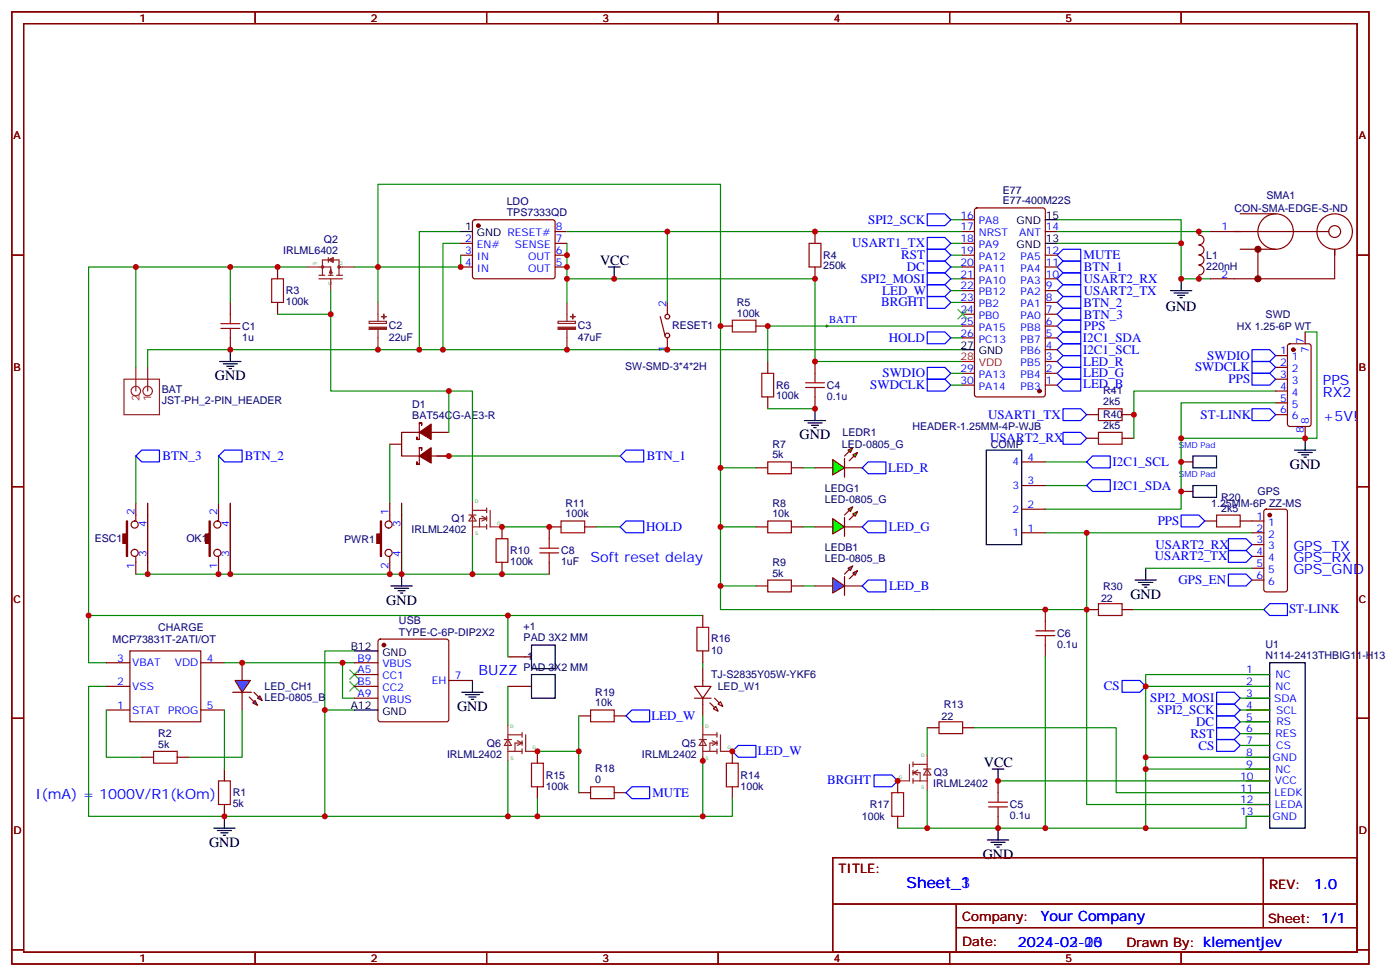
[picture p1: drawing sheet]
<svg xmlns="http://www.w3.org/2000/svg" width="418mm" height="292mm" viewBox="0 0 418 292" stroke-linecap="round" stroke-linejoin="round" font-family="sans-serif">
<g fill="none" stroke="#a10000" stroke-width=".35">
<path d="M241.7 72.7h3.5v7h-3.5zM81.1 83.3h3.6v7h-3.6zM218.7 95.6h7.1v3.5h-7.1zM227.5 111.5h3.6v7h-3.6zM229.3 137.9h7.1v3.6h-7.1zM328.1 129.1h7v3.5h-7zM167.6 155.6h7v3.5h-7zM229.3 155.6h7.1v3.5h-7.1zM363.4 153.8h7v3.5h-7zM148.2 160.9h3.5v7h-3.5zM229.3 173.2h7.1v3.5h-7.1zM328.1 180.3h7v3.5h-7z"/>
<path d="M176.4 212h7v3.5h-7zM65.3 233.2h3.5v7h-3.5zM158.7 227.9h3.6v7h-3.6zM176.4 234.9h7v3.6h-7zM217 227.9h3.5v7h-3.5zM295.3 239.5h5.6M298.1 236.7v2.8M295.3 240.9h5.6M298.1 240.9v2.9"/>
</g>
<g fill="none" stroke="#870000" stroke-width=".35">
<path d="M3.5 3.5h405.4v284.4h-405.4zM7.1 7.1h398.2v277.2h-398.2zM76.2 3.5v3.6M145.3 3.5v3.6M214.5 3.5v3.6M283.6 3.5v3.6M352.8 3.5v3.6M3.5 76.2h3.6M82.9 79.7v3.6M137.6 72.7h3.5M137.6 76.2h3.5M137.6 79.7h3.5"/>
<path d="M141.3 65.8l.5-.2h23.3l.5 .2 .2 .5-.1 16.5-.6 .5-23.6-.1-.4-.6v-16.3zM165.8 72.7h3.5M165.8 76.2h3.5M165.8 79.7h3.5M165.8 69.1h3.5M243.4 69.1v3.6M243.4 79.7v3.6M358.1 69.1v1.1M358.1 70.2a1.41 1.41 0 0 1 1.5 1.5 1.41 1.41 0 0 1-1.5 1.4M358.1 79.3a1.41 1.41 0 0 1 1.5 1.4 1.41 1.41 0 0 1-1.5 1.4M358.1 73.2a1.41 1.41 0 0 1 1.5 1.4 1.41 1.41 0 0 1-1.5 1.4M358.1 76.2a1.41 1.41 0 0 1 1.5 1.4 1.41 1.41 0 0 1-1.5 1.4"/>
<path d="M405.3 76.2h3.6M82.9 90.3v3.5M215.2 97.4h3.5M225.8 97.4h3.5M358.1 82.2v1.1M229.3 107.9v3.6M229.3 118.5v3.6M225.8 139.7h3.5M236.4 139.7h3.5M243.4 139.7h5.3M252.2 139.7h5.3M324.6 130.9h3.5"/>
<path d="M335.1 130.9h3.6M352.8 137.9h3.5M3.5 145.3h3.6M149.9 157.3v3.6M164 157.3h3.6M174.6 157.3h3.6M225.8 157.3h3.5M236.4 157.3h3.5M352.8 146.8h3.5M359.8 155.6h3.6M370.4 155.6h3.5M405.3 145.3h3.6"/>
<path d="M149.9 167.9v3.5M225.8 175h3.5M236.4 175h3.5M151.7 196.1h7M324.6 182h3.5M335.1 182h3.6M3.5 214.5h3.6M151.7 205h7M172.9 213.8h3.5M183.4 213.8h3.6M405.3 214.5h3.6M67 229.7v3.5"/>
<path d="M160.5 224.4v3.5M160.5 234.9v3.6M172.9 236.7h3.5M183.4 236.7h3.6M218.7 224.4v3.5M218.7 234.9v3.6M298.1 233.2v3.5M67 240.2v3.6M248.7 256.1h156.6v28.2h-156.6zM298.1 243.8v3.5M377.3 256.1v20.9M248.7 270h156.5"/>
<path d="M285.6 277h119.6M285.6 270v14.1M3.5 283.6h3.6M76.2 284.3v3.6M145.3 284.3v3.6M214.5 284.3v3.6M283.6 284.3v3.6M352.8 284.3v3.6M405.3 283.6h3.6"/>
</g>
<path d="M276.9 88.5h5.3l1.8 1.8-1.8 1.8h-5.3zM276.9 85h5.3l1.8 1.8-1.8 1.7h-5.3zM373.9 111.5h5.3l1.8 1.7-1.8 1.8h-5.3zM317.5 129.1h5.3l1.8 1.8-1.8 1.7h-5.3zM352.8 153.8h5.3l1.7 1.8-1.7 1.7h-5.3zM366.9 171.4h5.3l1.7 1.8-1.7 1.8h-5.3zM377.5 182l1.7-1.7h5.3v3.5h-5.3zM187 213.8l1.7-1.8h5.3v3.5h-5.3zM187 236.7l1.7-1.8h5.3v3.6h-5.3zM261.1 231.4h5.2l1.8 1.8-1.8 1.7h-5.2z" fill="none" stroke="#00f" stroke-width=".35"/>
<g fill="none" stroke="#008700" stroke-width=".35">
<path d="M137.6 72.7h-5.3v31.7M137.6 69.1h-12.4v35.3M169.3 72.7v10.6h74.1v24.6h44.1M169.3 83.3v7M284 90.3h3.5M116.4 132.6v17.7M312.2 137.9h12.4M119.9 150.3v21.1M312.2 159.1h12.4M312.2 145h12.4M151.7 183.8v12.3M172.9 213.8v10.6h-12.4"/>
<path d="M276.9 217.3v8.1M172.9 224.4v12.3"/>
</g>
<g fill="#8c2424" stroke="#8c2424" stroke-width=".35">
<path d="M171.1 93.8v1.4z"/>
<path d="M170.4 94.5l1.4 .1z"/>
<path d="M166.7 97.7h5.2v.7h-5.2z"/>
<path d="M114.6 93.8l.1 1.4z"/>
<path d="M113.9 94.5l1.5 .1z"/>
<path d="M110.2 97.7h5.2v.7h-5.2z"/>
</g>
<g fill="none" stroke="#8c2424" stroke-width=".35">
<path d="M110.2 96h5.2v.6h-5.2zM112.9 90.3v5.7M112.9 98.4v6M166.7 96h5.2v.6h-5.2zM169.3 90.3v5.7M169.3 98.4v6M271.6 228.2v5h-3.5M272.7 228.2h4.2M272.7 227.5v1.5M272.7 230v1.4M272.7 232.5v1.4M272.7 230.7h2.1v2.5"/>
<path d="M272.7 233.2h4.2M272.7 230.7l1.4 .7M274.1 230l-1.4 .7M275.9 229.7h2.1M276.9 225.4v10.6M276.9 229.7l1.1 1.7h-2.1z"/>
</g>
<circle cx="142.9" cy="67.4" r=".53" fill="#870000" stroke="#870000" stroke-width=".35"/>
<path d="M137.6 69.1h3.5M356.3 136.2h7.1v3.5h-7.1zM356.3 145h7.1v3.5h-7.1zM158.7 192.6h7.1v7.1h-7.1zM158.7 201.4h7.1v7.1h-7.1z" fill="none" stroke="#000" stroke-width=".35"/>
<g fill="#0f0" stroke="#870000" stroke-width=".35">
<path d="M254.7 135.8l1.4-.7-.7 1.4z"/>
<path d="M253.3 134.4l1.4-.7-.7 1.4z"/>
</g>
<g fill="#870000" stroke="#870000" stroke-width=".35">
<path d="M255.1 136.2l-1.5 1.4z"/>
<path d="M252.2 136.2l1.4-1.4z"/>
</g>
<path d="M252.2 136.9v5.6z" fill="#f00" stroke="#870000" stroke-width=".35"/>
<path d="M248.7 137.2l3.5 2.5-3.5 2.1z" fill="#0f0" stroke="#870000" stroke-width=".35"/>
<g fill="none" stroke="#008700" stroke-width=".35">
<path d="M389.8 99.1h3.5v31.8h-40.5M287.5 104.4h-243.4v5.3M381 116.8h-42.3v14.1M215.2 139.7h10.6M381 120.3h-28.2v31.7h-40.6M44.1 150.3v21.1M68.8 150.3v21.1M40.6 171.4h123.4M105.8 194.4h-8.8v17.6h8.8M209.9 197.9v1.8M31.7 205h-5.2v38.8h134v-5.3M97 212v31.8"/>
<path d="M151.7 227.2v16.6M209.9 226.1v17.7M218.7 238.5v5.3h-58.2"/>
</g>
<path d="M104.4 203.6l2.8 2.8M104.4 200l2.8 2.8M107.2 203.6l-2.8 2.8M107.2 200l-2.8 2.8" fill="none" stroke="#3c3" stroke-width=".35"/>
<g fill="none" stroke="#000" stroke-width=".35">
<path d="M65.6 107.9h6.4M66.7 108.7h4.2M67.7 109.4h2.1M68.4 110.1h.7M68.8 104.4v3.5M240.2 125.6h6.4M241.3 126.3h4.2M242.4 127h2.1M243.1 127.7h.7M243.4 122.1v3.5M116.8 175h6.3M117.8 175.7h4.3"/>
<path d="M118.9 176.4h2.1M119.6 177.1h.7M119.9 171.4v3.6M137.9 206.7h6.4M139 207.4h4.2M140.1 208.1h2.1M140.8 208.8h.7M141.1 203.2v3.5M296.3 229.7h3.6M298.1 229.7v3.5M63.9 247.3h6.3M64.9 248h4.2"/>
<path d="M66 248.7h2.1M66.7 249.4h.7M67 243.8v3.5M294.9 250.8h6.4M296 251.5h4.2M297 252.2h2.2M297.7 252.9h.7M298.1 247.3v3.5"/>
</g>
<g fill="none" stroke="#870000" stroke-width=".35">
<path d="M197.2 94.5l1.4 5.7M199.3 90.3v3.5M389.8 99.1v3.6M199.3 100.9v3.5M243.4 107.9v3.6M243.4 118.5v3.6M381 106.2h3.5M381 109.7h3.5M381 113.2h3.5M381 116.8h3.5M384.8 102.9l.4-.2h5.7l.6 .4 .1 23.5-.5 .7-5.9 .1-.6-.5-.1-23.5zM381 120.3h3.5"/>
<path d="M381 123.8h3.5M389.8 127.4v3.5"/>
<circle cx="199.3" cy="94.5" r=".71"/>
<circle cx="199.3" cy="100.2" r=".71"/>
</g>
<circle cx="386.3" cy="104.4" r=".53" fill="#870000" stroke="#870000" stroke-width=".35"/>
<path d="M240.6 115.7h5.6M240.6 114.3h5.6M243.4 111.5v2.8M243.4 115.7v2.8" fill="none" stroke="#a10000" stroke-width=".35"/>
<path d="M248.7 172.5l3.5 2.5-3.5 2.1z" fill="#09f" stroke="#870000" stroke-width=".35"/>
<path d="M252.2 172.2v5.6z" fill="#f00" stroke="#870000" stroke-width=".35"/>
<g fill="#870000" stroke="#870000" stroke-width=".35">
<path d="M252.2 171.4l1.4-1.4z"/>
<path d="M253.6 172.9l1.5-1.5z"/>
</g>
<g fill="#09f" stroke="#870000" stroke-width=".35">
<path d="M253.3 169.7l1.4-.7-.7 1.4z"/>
<path d="M254.7 171.1l1.4-.7-.7 1.4z"/>
</g>
<path d="M243.4 157.3h5.3M252.2 157.3h5.3M243.4 175h5.3M252.2 175h5.3" fill="none" stroke="#870000" stroke-width=".35"/>
<g fill="#0f0" stroke="#870000" stroke-width=".35">
<path d="M254.7 153.5l1.4-.7-.7 1.4z"/>
<path d="M253.3 152l1.4-.7-.7 1.5z"/>
</g>
<g fill="#870000" stroke="#870000" stroke-width=".35">
<path d="M253.6 155.2l1.5-1.4z"/>
<path d="M252.2 153.8l1.4-1.4z"/>
</g>
<path d="M252.2 154.5v5.7z" fill="#f00" stroke="#870000" stroke-width=".35"/>
<path d="M248.7 154.9l3.5 2.4-3.5 2.2z" fill="#0f0" stroke="#870000" stroke-width=".35"/>
<g fill="none" stroke="#008700" stroke-width=".35">
<path d="M40.6 79.7h-14.1v118.2h5.2M68.8 79.7h-28.2v30M91.7 79.7h-22.9v10.6M137.6 76.2v3.5h-31.8M169.3 69.1h118.2M199.3 69.1v21.2M284 72.7h3.5M284 79.7h3.5M284 76.2h3.5M284 65.6h3.5M315.7 72.7h37.1v10.6h8.8M315.7 65.6h37.1v7.1"/>
<path d="M315.7 69.1h45.9M98.8 86.8v7h-15.9M98.8 93.8v23h35.3v12.3M112.9 90.3v-35.3h102.3v127h109.4v-22.9h49.3M284 83.3h3.5M284 86.8h3.5M287.5 97.4h-58.2v10.5M134.1 116.8h7v32.8M284 100.9h3.5M284 111.5h3.5M284 115h3.5M40.6 136.2v14.1"/>
<path d="M65.3 136.2v14.1M130.5 136.2h54.7M229.3 122.1h14.1M239.9 139.7h3.5M149.9 157.3h14.1M178.2 157.3h7M215.2 157.3h10.6M239.9 157.3h3.5M141.1 160.2v11.2M215.2 175h10.6M239.9 175h3.5M342.2 169.7h31.7"/>
<path d="M26.5 183.8h183.4M67 197.9h38.8M102.3 197.9v10.6h3.5M312.2 196.1v51.2M324.6 182v58.2h54.6M338.7 182h38.8M31.7 212v14.1h10.6M67 212v17.7M72.3 212v14.1h-15.9M151.7 205v11.6M209.9 213.8v2.8M291 217.3h42.4v19.4h45.8"/>
<path d="M342.2 205h37M370.4 208.5h8.8M370.4 212h8.8M370.4 215.5h8.8M370.4 219.1h8.8M379.2 201.4h-37v45.9h30v-3.5h7M276.9 236v11.3M298.1 233.2h81.1M342.2 229.7h37M342.2 226.1h37M370.4 222.6h8.8M268.1 247.3h74.1"/>
</g>
<g fill="none" stroke="#8c2424" stroke-width=".35">
<path d="M91.7 79.7h7.1v2.5M98.1 77.6l1.4-.7v1.4zM98.1 76.9v1.4M98.8 77.6h-2.5v4.6M98.8 77.6l.7 .4M98.8 77.6l.3 .4M99.1 77.6h2.1v4.6M99.1 77.3l-.3 .3M99.5 77.3l-.7 .3M101.2 79.7h4.6M95.2 82.2h1.8M95.2 83.3h7.1"/>
<path d="M98.1 82.2h1.4M98.4 81.5l.4-1.1 .3 1.1M98.4 81.5h.7M98.4 81.5l.4-.7 .3 .7M98.8 83.3v3.5M98.8 81.1l.3 .4M100.5 82.2h1.8M37 113.2h10.6v10.6h-10.6zM40.6 109.7v7.1M44.1 109.7v7.1M140.1 153.8h2.1M141.1 152.4h4.2"/>
<path d="M141.1 149.6v10.6M141.1 157.3h4.2M141.1 153.8l1.1 1.8h-2.1zM143.9 154.2l1.4 .7M145.3 151.7v1.4M145.3 154.2v1.4M145.3 156.6v1.4M145.3 154.9h-2.1v2.4M145.3 154.9l-1.4 .7M146.4 152.4v4.9h3.5M151.7 219.4h4.2M151.7 216.6v10.6"/>
<path d="M155.9 218.7v1.4M157 219.4v5h3.5M209.9 219.4h4.2M209.9 216.6v10.6M214.1 218.7v1.4M215.2 219.4v5h3.5M150.6 220.8h2.2M151.7 224.4h4.2M151.7 220.8l1.1 1.8h-2.2zM154.5 221.2l1.4 .7M155.9 221.2v1.4M155.9 223.7v1.4"/>
<path d="M155.9 221.9h-2.1v2.5M155.9 221.9l-1.4 .7M208.8 220.8h2.2M209.9 224.4h4.2M209.9 220.8l1.1 1.8h-2.2zM212.7 221.2l1.4 .7M214.1 221.9h-2.1v2.5M214.1 221.2v1.4M214.1 223.7v1.4M214.1 221.9l-1.4 .7"/>
<circle cx="96.3" cy="79.7" r=".35"/>
<circle cx="101.2" cy="79.7" r=".35"/>
<circle cx="40.6" cy="116.8" r="1.41"/>
<circle cx="44.1" cy="116.8" r="1.41"/>
</g>
<g fill="none" stroke="#a10000" stroke-width=".35">
<path d="M66 98.1h5.6M66 96.7h5.6M68.8 93.8v2.9M68.8 98.1v2.8M328.1 122.1h7v3.5h-7zM161.2 165.1h5.7M161.2 163.7h5.7M164 160.9v2.8M164 165.1v2.8M208.1 187.3h3.6v7.1h-3.6zM309.4 189.8h5.6M309.4 188.4h5.6"/>
<path d="M312.2 185.6v2.8M312.2 189.8v2.8M280.5 215.5h7v3.6h-7zM266.3 236.7h3.6v7.1h-3.6z"/>
</g>
<g fill="none" stroke="#870000" stroke-width=".35">
<path d="M3.5 3.5h405.4v284.4h-405.4zM7.1 7.1h398.2v277.2h-398.2zM76.2 3.5v3.6M145.3 3.5v3.6M214.5 3.5v3.6M283.6 3.5v3.6M352.8 3.5v3.6M3.5 76.2h3.6M287.5 69.1h3.5M287.5 79.7h3.5M287.5 76.2h3.5M287.5 65.6h3.5"/>
<path d="M287.5 72.7h3.5M291.3 62.3l.4-.2h19.8l.7 .4v55.3l-.5 .7h-20l-.6-.4-.1-55.3zM312.2 69.1h3.5M312.2 79.7h3.5M312.2 76.2h3.5M361.6 69.1h7.1M370.4 69.1h-1.7h28.2M370.4 63.9h10.6M370.4 74.4h10.6M375.7 74.4v8.9M398.6 76.2v-1.8v8.9h-37M405.3 76.2h3.6"/>
<path d="M68.8 90.3v3.5M287.5 83.3h3.5M287.5 97.4h3.5M287.5 93.8h3.5M287.5 90.3h3.5M287.5 86.8h3.5M312.2 83.3h3.5M312.2 97.4h3.5M312.2 93.8h3.5M312.2 90.3h3.5M312.2 86.8h3.5M68.8 100.9v3.5"/>
<path d="M287.5 115h3.5M287.5 111.5h3.5M287.5 100.9h3.5M312.2 115h3.5M312.2 111.5h3.5M312.2 107.9h3.5M312.2 104.4h3.5M312.2 100.9h3.5M116.4 132.6h3.5M124.5 131.2h.7zM124.5 130.5v.7zM124.5 138.6h.7z"/>
<path d="M124.5 137.9v.7zM125.2 126.3h.7zM125.2 126.3v4.9M125.2 133.7h.7zM125.2 133.7v4.9M125.2 129.1h-5.3v7.1h5.3M125.9 126.3v.7zM125.9 133.7v.7zM128.8 136.2h5.3M128.8 129.1h5.3M305.2 137.9h7M324.6 123.8h3.5"/>
<path d="M335.1 123.8h3.6M3.5 145.3h3.6M40.6 150.3v5.3M44.1 150.3v21.1M65.3 150.3v5.3M68.8 150.3v21.1M116.4 150.3v5.3M119.9 150.3v21.1M164 157.3v3.6M305.2 159.1h7M305.2 152h7M305.2 145h7"/>
<path d="M373.9 159.1h3.6M373.9 155.6h3.6M377.7 152.3l.5-.3h5.6l.7 .5v23.5l-.4 .7h-5.9l-.7-.4v-23.5zM405.3 145.3h3.6M40.6 166.2v5.2M65.3 166.2v5.2M116.4 166.2v5.2M164 167.9v3.5M373.9 162.6h3.6M373.9 166.2h3.6M373.9 169.7h3.6M373.9 173.2h3.6"/>
<path d="M31.7 197.9h7.1M38.8 194.4h21.2v21.1h-21.2zM60 197.9h7M105.8 197.9h7.1M113.1 191.1l.5-.2h19.7l.5 .2 .3 .5v23.2l-.3 .5-.5 .2h-19.7l-.5-.2-.2-.5v-23.2zM209.9 183.8v3.5M209.9 194.4v3.5M209.9 199.7v5.3M312.2 182v3.6M312.2 192.6v3.5M3.5 214.5h3.6M31.7 212h7.1"/>
<path d="M31.7 205h7.1M60 212h7M105.8 208.5h7.1M105.8 205h7.1M105.8 201.4h7.1M134.1 203.2h7M207.4 205h5l-2.5 3.5zM207.4 208.5h5M209.9 208.5v5.3M213.1 211.7l.7-.7 .7 1.4zM214.5 210.3l.7-.7 .7 1.4zM276.9 217.3h3.6"/>
<path d="M287.5 217.3h3.5M372.2 208.5h7M372.2 212h7M372.2 205h7M372.2 201.4h7M372.2 215.5h7M372.2 219.1h7M405.3 214.5h3.6M268.1 233.2v3.5M372.2 222.6h7M372.2 226.1h7M372.2 229.7h7"/>
<path d="M372.2 233.2h7M372.2 236.7h7M248.7 256.1h156.6v28.2h-156.6zM268.1 243.8v3.5M372.2 240.2h7M372.2 243.8h7M377.3 256.1v20.9M248.7 270h156.5M285.6 277h119.6M285.6 270v14.1M3.5 283.6h3.6M76.2 284.3v3.6"/>
<path d="M145.3 284.3v3.6M214.5 284.3v3.6M283.6 284.3v3.6M352.8 284.3v3.6M405.3 283.6h3.6"/>
<circle cx="381" cy="69.1" r="5.3"/>
<circle cx="398.6" cy="69.1" r="1.76"/>
<circle cx="398.6" cy="69.1" r="5.3"/>
<circle cx="40.2" cy="156.6" r="1.06"/>
<circle cx="64.9" cy="156.6" r="1.06"/>
<circle cx="116.1" cy="156.6" r="1.06"/>
<circle cx="40.2" cy="165.1" r="1.06"/>
<circle cx="64.9" cy="165.1" r="1.06"/>
<circle cx="116.1" cy="165.1" r="1.06"/>
</g>
<g fill="#870000" stroke="#870000" stroke-width=".35">
<path d="M212 209.9l1.4 1.4z"/>
<path d="M213.4 208.5l1.4 1.4z"/>
<path d="M113.6 155.6h.3v10.6h-.3v-3.9h-1.1v-2.8h1.1z"/>
<path d="M37.7 155.6h.4v10.6h-.4v-3.9h-1v-2.8h1z"/>
<path d="M62.4 155.6h.4v10.6h-.4v-3.9h-1v-2.8h1z"/>
<path d="M125.2 136.2l3.6-2.5v4.6z"/>
<path d="M125.2 129.1l3.6-2.5v4.6z"/>
<circle cx="114.7" cy="192.6" r=".53"/>
<circle cx="375.7" cy="74.4" r=".88"/>
<circle cx="375.7" cy="83.3" r=".88"/>
<circle cx="310.4" cy="116.8" r=".53"/>
<circle cx="379.2" cy="153.8" r=".53"/>
</g>
<g fill="none" stroke="#00f" stroke-width=".35">
<path d="M276.9 70.9h5.3l1.8 1.8-1.8 1.7h-5.3zM276.9 78h5.3l1.8 1.7-1.8 1.8h-5.3zM276.9 74.4h5.3l1.8 1.8-1.8 1.8h-5.3zM276.9 63.9h5.3l1.8 1.7-1.8 1.8h-5.3zM315.7 79.7l1.8-1.7h5.3v3.5h-5.3zM317.5 74.4h5.3v3.6h-5.3l-1.8-1.8zM276.9 81.5h5.3l1.8 1.8-1.8 1.7h-5.3zM276.9 99.1h5.3l1.8 1.8-1.8 1.8h-5.3zM315.7 97.4l1.8-1.8h5.3v3.5h-5.3zM315.7 86.8l1.8-1.8h5.3v3.5h-5.3zM317.5 99.1h5.3v3.6h-5.3l-1.8-1.8zM317.5 92.1h5.3v3.5h-5.3l-1.8-1.8z"/>
<path d="M317.5 88.5h5.3v3.6h-5.3l-1.8-1.8zM317.5 81.5h5.3v3.5h-5.3l-1.8-1.7zM276.9 113.2h5.3l1.8 1.8-1.8 1.8h-5.3zM276.9 109.7h5.3l1.8 1.8-1.8 1.7h-5.3zM315.7 111.5l1.8-1.8h5.3v3.5h-5.3zM315.7 104.4l1.8-1.7h5.3v3.5h-5.3zM317.5 113.2h5.3v3.6h-5.3l-1.8-1.8zM317.5 106.2h5.3v3.5h-5.3l-1.8-1.8zM373.9 107.9h5.3l1.8 1.8-1.8 1.8h-5.3zM373.9 104.4h5.3l1.8 1.8-1.8 1.7h-5.3zM40.6 136.2l1.7-1.8h5.3v3.5h-5.3zM65.3 136.2l1.7-1.8h5.3v3.5h-5.3z"/>
<path d="M185.2 136.2l1.8-1.8h5.3v3.5h-5.3zM257.5 139.7l1.8-1.8h5.3v3.6h-5.3zM317.5 122.1h5.3l1.8 1.7-1.8 1.8h-5.3zM326.3 136.2h5.3v3.5h-5.3l-1.7-1.8zM373.9 122.1h5.3l1.8 1.7-1.8 1.8h-5.3zM185.2 157.3l1.8-1.7h5.3v3.5h-5.3zM259.3 155.6h5.3v3.5h-5.3l-1.8-1.8zM324.6 145l1.7-1.8h5.3v3.6h-5.3zM257.5 175l1.8-1.8h5.3v3.5h-5.3zM366.9 160.9h5.3l1.7 1.7-1.7 1.8h-5.3zM366.9 164.4h5.3l1.7 1.8-1.7 1.7h-5.3zM335.1 203.2h5.3l1.8 1.8-1.8 1.7h-5.3z"/>
<path d="M363.4 213.8h5.3l1.7 1.7-1.7 1.8h-5.3zM363.4 210.3h5.3l1.7 1.7-1.7 1.8h-5.3zM363.4 206.7h5.3l1.7 1.8-1.7 1.8h-5.3zM363.4 217.3h5.3l1.7 1.8-1.7 1.7h-5.3zM218.7 224.4l1.8-1.8h5.3v3.5h-5.3zM363.4 220.8h5.3l1.7 1.8-1.7 1.8h-5.3z"/>
</g>
<g fill="none" stroke="#000" stroke-width=".35">
<path d="M181.7 79.7h3.5M183.4 79.7v3.6M312.2 72.7h3.5M312.2 65.6h3.5M349.6 86.8h6.4M350.7 87.5h4.2M351.7 88.2h2.1M352.4 88.9h.7M352.8 83.3v3.5M287.5 104.4h3.5M294.6 134.4h10.6v28.2h-10.6zM386.6 134.4h6.4"/>
<path d="M387.7 135.1h4.2M388.8 135.8h2.1M389.5 136.5h.7M389.8 130.9v3.5M339 173.2h6.4M340.1 173.9h4.2M341.1 174.6h2.2M341.8 175.3h.7M342.2 169.7v3.5M105.8 194.4h7.1M379.2 197.9h10.6v49.4h-10.6zM105.8 212h7.1"/>
</g>
<path d="M246.6 97.4h.7M246.9 97v.7" fill="none" stroke="#000" stroke-width=".3"/>
<path d="M287.5 107.9h3.5" fill="none" stroke="#f00" stroke-width=".35"/>
<path d="M286.1 92.4l2.8 2.8M288.9 92.4l-2.8 2.8" fill="none" stroke="#3c3" stroke-width=".35"/>
<path d="M70.2 203.2h4.6l-2.5 3.5z" fill="#09f" stroke="#870000" stroke-width=".35"/>
<path d="M69.5 206.7h5.6z" fill="#f00" stroke="#870000" stroke-width=".35"/>
<g fill="#870000" stroke="#870000" stroke-width=".35">
<path d="M75.8 206.7l1.5 1.4z"/>
<path d="M74.4 208.1l1.4 1.5z"/>
</g>
<g fill="#09f" stroke="#870000" stroke-width=".35">
<path d="M77.6 207.8l.7 1.4-1.4-.7z"/>
<path d="M76.2 209.2l.7 1.4-1.4-.7z"/>
</g>
<path d="M72.3 197.9v5.3M72.3 206.7v5.3M42.3 226.1h3.6M52.9 226.1h3.5" fill="none" stroke="#870000" stroke-width=".35"/>
<path d="M45.9 224.4h7v3.5h-7z" fill="none" stroke="#a10000" stroke-width=".35"/>
<g fill="#c00">
<circle cx="243.4" cy="83.3" r=".88"/>
<circle cx="243.4" cy="69.1" r=".88"/>
<circle cx="160.5" cy="224.4" r=".88"/>
<circle cx="218.7" cy="224.4" r=".88"/>
<circle cx="164" cy="157.3" r=".88"/>
<circle cx="149.9" cy="171.4" r=".88"/>
<circle cx="149.9" cy="157.3" r=".88"/>
<circle cx="215.2" cy="97.4" r=".88"/>
<circle cx="229.3" cy="97.4" r=".88"/>
<circle cx="82.9" cy="79.7" r=".88"/>
<circle cx="324.6" cy="159.1" r=".88"/>
<circle cx="324.6" cy="182" r=".88"/>
<circle cx="134.1" cy="136.2" r=".88"/>
<circle cx="134.1" cy="116.8" r=".88"/>
<circle cx="65.3" cy="171.4" r=".88"/>
<circle cx="68.8" cy="171.4" r=".88"/>
<circle cx="44.1" cy="171.4" r=".88"/>
<circle cx="132.3" cy="104.4" r=".88"/>
<circle cx="169.3" cy="104.4" r=".88"/>
<circle cx="169.3" cy="76.2" r=".88"/>
<circle cx="169.3" cy="83.3" r=".88"/>
<circle cx="183.4" cy="83.3" r=".88"/>
<circle cx="243.4" cy="107.9" r=".88"/>
<circle cx="125.2" cy="104.4" r=".88"/>
<circle cx="169.3" cy="79.7" r=".88"/>
<circle cx="137.6" cy="79.7" r=".88"/>
<circle cx="112.9" cy="104.4" r=".88"/>
<circle cx="352.8" cy="146.8" r=".88"/>
<circle cx="352.8" cy="137.9" r=".88"/>
<circle cx="172.9" cy="224.4" r=".88"/>
<circle cx="160.5" cy="243.8" r=".88"/>
<circle cx="151.7" cy="183.8" r=".88"/>
<circle cx="358.1" cy="69.1" r=".88"/>
<circle cx="358.1" cy="83.3" r=".88"/>
<circle cx="97" cy="212" r=".88"/>
<circle cx="97" cy="243.8" r=".88"/>
<circle cx="67" cy="243.8" r=".88"/>
<circle cx="199.3" cy="104.4" r=".88"/>
<circle cx="151.7" cy="243.8" r=".88"/>
<circle cx="209.9" cy="227.2" r=".88"/>
<circle cx="209.9" cy="243.8" r=".88"/>
<circle cx="68.8" cy="104.4" r=".88"/>
<circle cx="26.5" cy="183.8" r=".88"/>
<circle cx="102.3" cy="197.9" r=".88"/>
<circle cx="40.6" cy="79.7" r=".88"/>
<circle cx="68.8" cy="79.7" r=".88"/>
<circle cx="112.9" cy="79.7" r=".88"/>
<circle cx="199.3" cy="69.1" r=".88"/>
<circle cx="243.4" cy="122.1" r=".88"/>
<circle cx="215.2" cy="139.7" r=".88"/>
<circle cx="215.2" cy="157.3" r=".88"/>
<circle cx="215.2" cy="175" r=".88"/>
<circle cx="119.9" cy="171.4" r=".88"/>
<circle cx="116.4" cy="171.4" r=".88"/>
<circle cx="141.1" cy="171.4" r=".88"/>
<circle cx="98.8" cy="93.8" r=".88"/>
<circle cx="389.8" cy="130.9" r=".88"/>
<circle cx="352.8" cy="130.9" r=".88"/>
<circle cx="352.8" cy="83.3" r=".88"/>
<circle cx="352.8" cy="72.7" r=".88"/>
<circle cx="268.1" cy="233.2" r=".88"/>
<circle cx="298.1" cy="247.3" r=".88"/>
<circle cx="312.2" cy="182" r=".88"/>
<circle cx="312.2" cy="247.3" r=".88"/>
<circle cx="298.1" cy="233.2" r=".88"/>
<circle cx="342.2" cy="205" r=".88"/>
<circle cx="342.2" cy="226.1" r=".88"/>
<circle cx="342.2" cy="229.7" r=".88"/>
<circle cx="342.2" cy="247.3" r=".88"/>
<circle cx="276.9" cy="247.3" r=".88"/>
<circle cx="338.7" cy="123.8" r=".88"/>
<circle cx="72.3" cy="197.9" r=".88"/>
</g>
<g font-size="4.6" fill="#00f">
<text x="270.8" y="265.1">Sheet_1</text>
<text x="270.8" y="265.1">Sheet_3</text>
</g>
<g font-size="4.2">
<text x="179.2" y="79">VCC</text>
<text x="348.2" y="92.9">GND</text>
<text x="64.2" y="113.6">GND</text>
<text x="238.8" y="131.2">GND</text>
<text x="385.2" y="140.1">GND</text>
<text x="337.6" y="178.9">GND</text>
<text x="115.4" y="180.6">GND</text>
<text x="136.5" y="212.4">GND</text>
<text x="293.9" y="229">VCC</text>
<text x="62.4" y="252.9">GND</text>
<text x="293.5" y="256.5">GND</text>
</g>
<g font-size="4.2" fill="#00f">
<text x="395.1" y="118.5">RX2</text>
<text x="395.1" y="115">PPS</text>
<text x="395.1" y="125.6">+5V!</text>
<text x="176.4" y="167.9">Soft reset delay</text>
<text x="386.3" y="164.4">GPS_TX</text>
<text x="386.3" y="167.9">GPS_RX</text>
<text x="386.3" y="171.4">GPS_GND</text>
<text x="142.9" y="201.4">BUZZ</text>
<text x="10.6" y="238.5">I(mA) = 1000V/R1(kOm)</text>
<text x="392.5" y="265.4">1.0</text>
<text x="310.9" y="274.9">Your Company</text>
<text x="304" y="282.7">2024-02-16</text>
<text x="304" y="282.7">2024-02-03</text>
<text x="304" y="282.7">2024-03-20</text>
</g>
<g font-size="3.9" fill="#00f">
<text x="259.3" y="66.8">SPI2_SCK</text>
<text x="254.5" y="73.9">USART1_TX</text>
<text x="269.2" y="77.4">RST</text>
<text x="323.6" y="77.4">MUTE</text>
<text x="270.9" y="80.9">DC</text>
<text x="323.7" y="81">BTN_1</text>
<text x="257.1" y="84.5">SPI2_MOSI</text>
<text x="263.5" y="88">LED_W</text>
<text x="323.7" y="88.1">USART2_TX</text>
<text x="323.7" y="84.6">USART2_RX</text>
<text x="263.1" y="91.5">BRGHT</text>
<text x="323.6" y="91.6">BTN_2</text>
<text x="323.7" y="95.2">BTN_3</text>
<text x="323.7" y="98.7">PPS</text>
<text x="265.5" y="102.2">HOLD</text>
<text x="323.4" y="102.2">I2C1_SDA</text>
<text x="323.5" y="105.7">I2C1_SCL</text>
<text x="360.6" y="107.4">SWDIO</text>
<text x="263.6" y="112.7">SWDIO</text>
<text x="323.5" y="109.3">LED_R</text>
<text x="323.5" y="112.5">LED_G</text>
<text x="356.9" y="110.9">SWDCLK</text>
<text x="259.9" y="116.2">SWDCLK</text>
<text x="323.5" y="116">LED_B</text>
<text x="367" y="114.5">PPS</text>
<text x="295.1" y="125">USART1_TX</text>
<text x="358.6" y="125.1">ST-LINK</text>
<text x="48.6" y="137.5">BTN_3</text>
<text x="73.1" y="137.5">BTN_2</text>
<text x="193.2" y="137.5">BTN_1</text>
<text x="295.7" y="132.1">USART2_RX</text>
<text x="265.3" y="141">LED_R</text>
<text x="332.3" y="139.2">I2C1_SCL</text>
<text x="332.4" y="146.3">I2C1_SDA</text>
<text x="193" y="158.5">HOLD</text>
<text x="265.5" y="158.7">LED_G</text>
<text x="345.8" y="156.8">PPS</text>
<text x="344.9" y="167.2">USART2_TX</text>
<text x="345.1" y="163.8">USART2_RX</text>
<text x="265.5" y="176.3">LED_B</text>
<text x="352" y="174.4">GPS_EN</text>
<text x="385" y="183.1">ST-LINK</text>
<text x="329.7" y="206.2">CS</text>
<text x="343.6" y="209.7">SPI2_MOSI</text>
<text x="194.5" y="215">LED_W</text>
<text x="345.7" y="213.2">SPI2_SCK</text>
<text x="355.6" y="220.3">RST</text>
<text x="357.3" y="216.8">DC</text>
<text x="226.3" y="225.6">LED_W</text>
<text x="358" y="223.8">CS</text>
<text x="194.9" y="237.9">MUTE</text>
<text x="247" y="234.2">BRGHT</text>
</g>
<g font-size="3.9" fill="#800">
<text x="250.5" y="260.7">TITLE:</text>
<text x="379.1" y="265.4">REV:</text>
<text x="287.4" y="274.9">Company:</text>
<text x="378.7" y="275.5">Sheet: 1/1</text>
<text x="287.4" y="282.6">Date:</text>
<text x="336.4" y="282.7">Drawn By: klementjev</text>
</g>
<g font-size="3.2" fill="#800">
<text x="41.6" y="6.5">1</text>
<text x="110.8" y="6.5">2</text>
<text x="179.9" y="6.5">3</text>
<text x="249.1" y="6.5">4</text>
<text x="318.2" y="6.5">5</text>
<text x="4.1" y="41.6">A</text>
<text x="405.9" y="41.6">A</text>
<text x="4.1" y="110.8">B</text>
<text x="405.9" y="110.8">B</text>
<text x="4.1" y="179.9">C</text>
<text x="405.9" y="179.9">C</text>
<text x="4.1" y="249.1">D</text>
<text x="405.9" y="249.1">D</text>
<text x="41.6" y="287.3">1</text>
<text x="110.8" y="287.3">2</text>
<text x="179.9" y="287.3">3</text>
<text x="249.1" y="287.3">4</text>
<text x="318.2" y="287.3">5</text>
</g>
<g font-size="3.2" fill="#000080">
<text x="299.5" y="57.8">E77</text>
<text x="378.2" y="59.6">SMA1</text>
<text x="151.4" y="64.6">TPS7333QD</text>
<text x="151.4" y="61.2">LDO</text>
<text x="299.5" y="61">E77-400M22S</text>
<text x="368.7" y="63.2">CON-SMA-EDGE-S-ND</text>
<text x="84.6" y="75.8">IRLML6402</text>
<text x="96.7" y="72.6">Q2</text>
<text x="245.9" y="77.3">R4</text>
<text x="360.3" y="77.3">L1</text>
<text x="245.9" y="80.4">250k</text>
<text x="360.3" y="80.6">220nH</text>
<text x="85.4" y="87.9">R3</text>
<text x="85.4" y="91">100k</text>
<text x="220.1" y="94.5">100k</text>
<text x="220.1" y="91.4">R5</text>
<text x="378" y="94.8">SWD</text>
<text x="72.3" y="101.7">1u</text>
<text x="72.3" y="98.5">C1</text>
<text x="116.1" y="101.7">22uF</text>
<text x="116.1" y="98.4">C2</text>
<text x="172.6" y="101.7">47uF</text>
<text x="172.6" y="98.4">C3</text>
<text x="200.7" y="98.4">RESET1</text>
<text x="369.5" y="98.5">HX 1.25-6P WT</text>
<text x="186.7" y="110.6">SW-SMD-3*4*2H</text>
<text x="48.3" y="117.5">BAT</text>
<text x="231.8" y="119.2">100k</text>
<text x="231.8" y="116.1">R6</text>
<text x="246.9" y="119.4">0.1u</text>
<text x="246.9" y="116.1">C4</text>
<text x="329.5" y="117.7">R41</text>
<text x="48.3" y="120.7">JST-PH_2-PIN_HEADER</text>
<text x="123.1" y="125.2">BAT54CG-AE3-R</text>
<text x="123.1" y="121.9">D1</text>
<text x="329.5" y="124.7">R40</text>
<text x="329.5" y="121">2k5</text>
<text x="251.6" y="130.1">LEDR1</text>
<text x="272.5" y="128.3">HEADER-1.25MM-4P-WJB</text>
<text x="329.5" y="128.1">2k5</text>
<text x="230.7" y="136.9">5k</text>
<text x="230.7" y="133.8">R7</text>
<text x="251.4" y="133.6">LED-0805_G</text>
<text x="296" y="133.8">COMP</text>
<text x="246.4" y="146.9">LEDG1</text>
<text x="364.7" y="149.6">R20</text>
<text x="375.6" y="147.7">GPS</text>
<text x="168.9" y="154.5">100k</text>
<text x="168.9" y="151.4">R11</text>
<text x="230.7" y="154.5">10k</text>
<text x="230.7" y="151.4">R8</text>
<text x="246.4" y="150.3">LED-0805_G</text>
<text x="361.7" y="151.3">1.25MM-6P ZZ-MS</text>
<text x="364.7" y="152.8">2k5</text>
<text x="28.3" y="162">ESC1</text>
<text x="55.7" y="162">OK1</text>
<text x="122.9" y="159.2">IRLML2402</text>
<text x="134.9" y="156">Q1</text>
<text x="102.8" y="162">PWR1</text>
<text x="152.4" y="165.5">R10</text>
<text x="167.6" y="165.5">C8</text>
<text x="246.4" y="167.9">LED-0805_B</text>
<text x="246.4" y="164.6">LEDB1</text>
<text x="152.4" y="168.6">100k</text>
<text x="167.6" y="168.8">1uF</text>
<text x="230.7" y="172.2">5k</text>
<text x="230.7" y="169">R9</text>
<text x="328.9" y="179.7">22</text>
<text x="329.5" y="176.1">R30</text>
<text x="33.6" y="192">MCP73831T-2ATI/OT</text>
<text x="47.3" y="188.5">CHARGE</text>
<text x="119.2" y="189.8">TYPE-C-6P-DIP2X2</text>
<text x="119.2" y="186.4">USB</text>
<text x="156.4" y="191.6">PAD 3X2 MM</text>
<text x="156.4" y="188.2">+1</text>
<text x="212.4" y="191.8">R16</text>
<text x="315.7" y="190.2">C6</text>
<text x="156.4" y="197">-1</text>
<text x="212.4" y="195.2">10</text>
<text x="315.7" y="193.4">0.1u</text>
<text x="378" y="196.8">N114-2413THBIG11-H13</text>
<text x="378" y="193.5">U1</text>
<text x="156.4" y="200.4">PAD 3X2 MM</text>
<text x="212.4" y="202.4">TJ-S2835Y05W-YKF6</text>
<text x="79" y="209.3">LED-0805_B</text>
<text x="79" y="206.1">LED_CH1</text>
<text x="177.8" y="207.7">R19</text>
<text x="214.4" y="206">LED_W1</text>
<text x="177.8" y="211">10k</text>
<text x="281.2" y="214.9">22</text>
<text x="281.9" y="211.4">R13</text>
<text x="47.3" y="220">R2</text>
<text x="47.3" y="223.3">5k</text>
<text x="133.5" y="226.3">IRLML2402</text>
<text x="145.4" y="223">Q6</text>
<text x="191.7" y="226.3">IRLML2402</text>
<text x="203.7" y="223">Q5</text>
<text x="163" y="232.6">R15</text>
<text x="177.8" y="233.9">0</text>
<text x="177.8" y="230.7">R18</text>
<text x="221.2" y="232.6">R14</text>
<text x="278.9" y="231.8">Q3</text>
<text x="69.5" y="237.8">R1</text>
<text x="163" y="235.8">100k</text>
<text x="221.2" y="235.8">100k</text>
<text x="278.7" y="235.1">IRLML2402</text>
<text x="69.5" y="240.9">5k</text>
<text x="257.4" y="244.8">100k</text>
<text x="259.8" y="241.3">R17</text>
<text x="301.6" y="244.6">0.1u</text>
<text x="301.6" y="241.4">C5</text>
</g>
<g font-size="3.2" fill="#00f">
<text x="286.8" y="65.3">16</text>
<text x="166" y="68.8">8</text>
<text x="286.8" y="68.8">17</text>
<text x="292.3" y="67">PA8</text>
<text x="292.3" y="70.6">NRST</text>
<text x="304.4" y="70.6">ANT</text>
<text x="312.4" y="68.8">14</text>
<text x="364.9" y="68.8">1</text>
<text x="138.9" y="72.3">2</text>
<text x="138.9" y="75.8">3</text>
<text x="142.4" y="74.1">EN#</text>
<text x="142.4" y="77.6">IN</text>
<text x="153.8" y="74.1">SENSE</text>
<text x="157.7" y="77.6">OUT</text>
<text x="166" y="75.8">6</text>
<text x="166" y="72.3">7</text>
<text x="286.8" y="72.3">18</text>
<text x="286.8" y="75.8">19</text>
<text x="292.3" y="74.1">PA9</text>
<text x="292.3" y="77.6">PA12</text>
<text x="304.8" y="77.6">PA5</text>
<text x="312.4" y="75.8">12</text>
<text x="138.9" y="79.4">4</text>
<text x="142.4" y="81.1">IN</text>
<text x="157.7" y="81.1">OUT</text>
<text x="166" y="79.4">5</text>
<text x="286.8" y="79.4">20</text>
<text x="286.8" y="82.9">21</text>
<text x="292.3" y="81.1">PA11</text>
<text x="304.8" y="81.1">PA4</text>
<text x="312.4" y="82.9">10</text>
<text x="312.4" y="79.4">11</text>
<text x="364.9" y="82.9">2</text>
<text x="286.8" y="86.4">22</text>
<text x="286.8" y="90">23</text>
<text x="292.3" y="84.7">PA10</text>
<text x="292.3" y="88.2">PB12</text>
<text x="304.8" y="88.2">PA2</text>
<text x="304.8" y="84.7">PA3</text>
<text x="312.4" y="90">8</text>
<text x="312.4" y="86.4">9</text>
<text x="199" y="91.7" transform="rotate(-90 199 91.7)">2</text>
<text x="286.8" y="93.5">24</text>
<text x="292.3" y="91.7">PB2</text>
<text x="292.3" y="95.2">PB0</text>
<text x="304.8" y="95.2">PA0</text>
<text x="304.8" y="91.7">PA1</text>
<text x="312.4" y="93.5">7</text>
<text x="247.6" y="96.5">BATT</text>
<text x="286.8" y="97">25</text>
<text x="286.8" y="100.5">26</text>
<text x="292.3" y="98.8">PA15</text>
<text x="304.8" y="98.8">PB8</text>
<text x="312.4" y="100.5">5</text>
<text x="312.4" y="97">6</text>
<text x="199" y="105" transform="rotate(-90 199 105)">1</text>
<text x="292.3" y="102.3">PC13</text>
<text x="304.8" y="105.8">PB6</text>
<text x="304.8" y="102.3">PB7</text>
<text x="312.4" y="107.6">3</text>
<text x="312.4" y="104.1">4</text>
<text x="382.3" y="105.8">1</text>
<text x="385.8" y="107.6">1</text>
<text x="389.5" y="102.7" transform="rotate(-90 389.5 102.7)">7</text>
<text x="390.9" y="105.4" transform="rotate(-90 390.9 105.4)">7</text>
<text x="286.8" y="111.1">29</text>
<text x="292.3" y="112.9">PA13</text>
<text x="304.8" y="112.9">PB4</text>
<text x="304.8" y="109.4">PB5</text>
<text x="312.4" y="111.1">2</text>
<text x="382.3" y="109.4">2</text>
<text x="382.3" y="112.9">3</text>
<text x="385.8" y="111.1">2</text>
<text x="286.8" y="114.7">30</text>
<text x="292.3" y="116.4">PA14</text>
<text x="304.8" y="116.4">PB3</text>
<text x="312.4" y="114.7">1</text>
<text x="382.3" y="116.4">4</text>
<text x="382.3" y="119.9">5</text>
<text x="385.8" y="114.7">3</text>
<text x="385.8" y="118.2">4</text>
<text x="382.3" y="123.5">6</text>
<text x="385.8" y="121.7">5</text>
<text x="385.8" y="125.2">6</text>
<text x="389.5" y="129.4" transform="rotate(-90 389.5 129.4)">8</text>
<text x="390.9" y="126.6" transform="rotate(-90 390.9 126.6)">8</text>
<text x="306.9" y="137.6">4</text>
<text x="302.4" y="139">4</text>
<text x="302.4" y="146">3</text>
<text x="306.9" y="144.6">3</text>
<text x="40.2" y="153.8" transform="rotate(-90 40.2 153.8)">2</text>
<text x="64.9" y="153.8" transform="rotate(-90 64.9 153.8)">2</text>
<text x="116.1" y="153.8" transform="rotate(-90 116.1 153.8)">1</text>
<text x="302.4" y="153.1">2</text>
<text x="306.9" y="151.7">2</text>
<text x="375.3" y="155.2">1</text>
<text x="43.7" y="157.3" transform="rotate(-90 43.7 157.3)">4</text>
<text x="68.4" y="157.3" transform="rotate(-90 68.4 157.3)">4</text>
<text x="119.6" y="157.3" transform="rotate(-90 119.6 157.3)">3</text>
<text x="302.4" y="160.2">1</text>
<text x="306.9" y="158.8">1</text>
<text x="375.3" y="158.8">2</text>
<text x="378.8" y="157">1</text>
<text x="378.8" y="160.5">2</text>
<text x="43.7" y="166.4" transform="rotate(-90 43.7 166.4)">3</text>
<text x="68.4" y="166.4" transform="rotate(-90 68.4 166.4)">3</text>
<text x="119.6" y="166.4" transform="rotate(-90 119.6 166.4)">4</text>
<text x="375.3" y="162.3">3</text>
<text x="375.3" y="165.8">4</text>
<text x="378.8" y="164">3</text>
<text x="378.8" y="167.6">4</text>
<text x="40.2" y="169.9" transform="rotate(-90 40.2 169.9)">1</text>
<text x="64.9" y="169.9" transform="rotate(-90 64.9 169.9)">1</text>
<text x="116.1" y="169.9" transform="rotate(-90 116.1 169.9)">2</text>
<text x="375.3" y="169.3">5</text>
<text x="375.3" y="172.9">6</text>
<text x="378.8" y="171.1">5</text>
<text x="378.8" y="174.6">6</text>
<text x="35" y="197.6">3</text>
<text x="61.7" y="197.6">4</text>
<text x="106.8" y="197.6">B9</text>
<text x="39.5" y="199">VBAT</text>
<text x="52.2" y="199">VDD</text>
<text x="106.8" y="201.1">A5</text>
<text x="114.2" y="199.3">VBUS</text>
<text x="114.2" y="202.8">CC1</text>
<text x="135.8" y="202.8">7</text>
<text x="372.2" y="201.1">1</text>
<text x="381" y="202.5">NC</text>
<text x="35" y="204.6">2</text>
<text x="39.5" y="206">VSS</text>
<text x="106.8" y="204.6">B5</text>
<text x="106.8" y="208.1">A9</text>
<text x="114.2" y="206.4">CC2</text>
<text x="114.2" y="209.9">VBUS</text>
<text x="129" y="204.3">EH</text>
<text x="372.2" y="204.6">2</text>
<text x="372.2" y="208.1">3</text>
<text x="380.6" y="209.6">SDA</text>
<text x="381" y="206">NC</text>
<text x="35" y="211.7">1</text>
<text x="39.5" y="213.1">STAT</text>
<text x="50.2" y="213.1">PROG</text>
<text x="61.7" y="211.7">5</text>
<text x="372.2" y="211.7">4</text>
<text x="372.2" y="215.2">5</text>
<text x="381.2" y="213.1">SCL</text>
<text x="372.2" y="218.7">6</text>
<text x="381" y="220.1">RES</text>
<text x="381.2" y="216.6">RS</text>
<text x="372.2" y="222.2">7</text>
<text x="372.2" y="225.8">8</text>
<text x="380.1" y="227.2">GND</text>
<text x="381.2" y="223.7">CS</text>
<text x="370.4" y="232.8">10</text>
<text x="372.2" y="229.3">9</text>
<text x="381" y="230.7">NC</text>
<text x="370.4" y="236.4">11</text>
<text x="370.4" y="239.9">12</text>
<text x="380.7" y="237.8">LEDK</text>
<text x="380.7" y="234.2">VCC</text>
<text x="370.4" y="243.4">13</text>
<text x="380.1" y="244.8">GND</text>
<text x="380.7" y="241.3">LEDA</text>
</g>
<g font-size="3.2">
<text x="312.4" y="65.3">15</text>
<text x="138.9" y="68.8">1</text>
<text x="142.4" y="70.6">GND RESET#</text>
<text x="303.6" y="67">GND</text>
<text x="303.6" y="74.1">GND</text>
<text x="312.4" y="72.3">13</text>
<text x="286.8" y="104.1">27</text>
<text x="292.3" y="105.8">GND</text>
<text x="104.7" y="194">B12</text>
<text x="114.2" y="195.8">GND</text>
<text x="104.7" y="211.7">A12</text>
<text x="114.2" y="213.4">GND</text>
</g>
<g font-size="3.2" fill="#f00">
<text x="286.8" y="107.6">28</text>
<text x="292.3" y="109.4">VDD</text>
</g>
<g font-size="3.2" fill="#8d2323">
<text x="41.6" y="119.8" transform="rotate(-90 41.6 119.8)">2</text>
<text x="45.2" y="119.8" transform="rotate(-90 45.2 119.8)">1</text>
</g>
<g font-size="2.5" fill="#00f">
<text x="352.1" y="133.7">SMD Pad</text>
<text x="352.1" y="142.5">SMD Pad</text>
</g>
<g font-size="1.4" fill="#238d23">
<text x="94.5" y="79" transform="rotate(-90 94.5 79)">S</text>
<text x="102.3" y="79" transform="rotate(-90 102.3 79)">D</text>
<text x="99.1" y="85" transform="rotate(-90 99.1 85)">G</text>
<text x="141.8" y="150.3">D</text>
<text x="141.9" y="159.8">S</text>
<text x="148.5" y="156.6">G</text>
<text x="152.4" y="217.3">D</text>
<text x="210.6" y="217.3">D</text>
<text x="152.5" y="226.8">S</text>
<text x="159.1" y="223.7">G</text>
<text x="210.7" y="226.8">S</text>
<text x="217.3" y="223.7">G</text>
<text x="275.2" y="226.1">D</text>
<text x="268.5" y="232.5">G</text>
<text x="275.2" y="235.7">S</text>
</g>
</svg>
